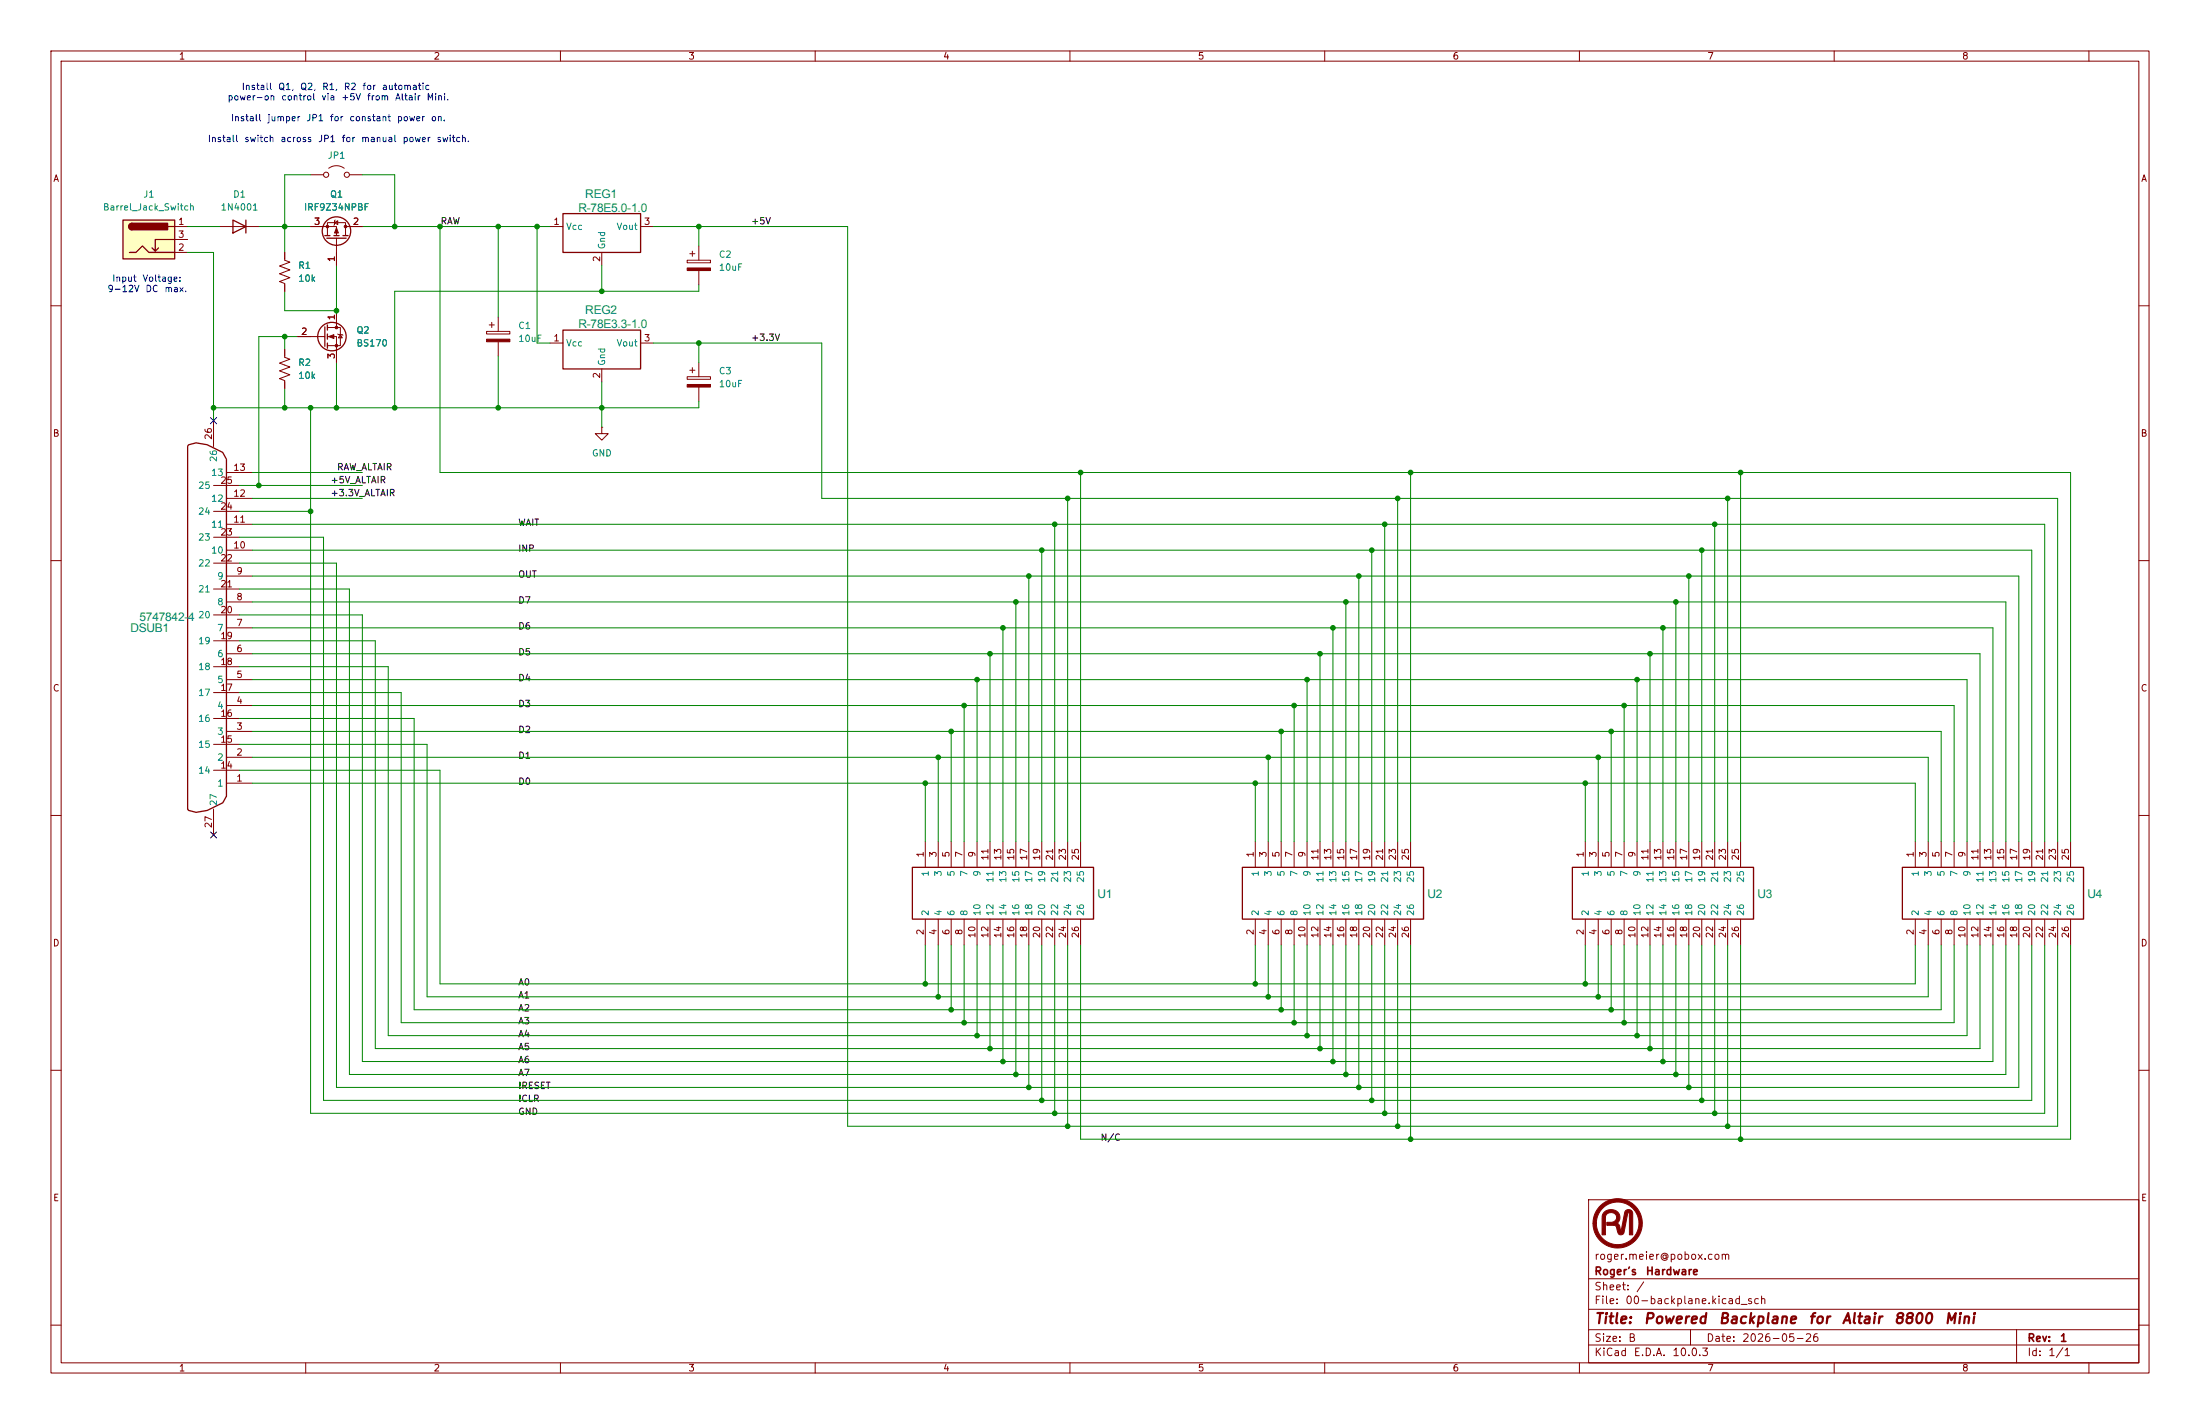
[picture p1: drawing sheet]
<svg xmlns="http://www.w3.org/2000/svg" width="432mm" height="279mm" viewBox="0 0 432 279" stroke-linecap="round" stroke-linejoin="round" font-family="sans-serif">
<g fill="none" stroke="#840000" stroke-width=".2">
<path d="M10 10h411.8v259.4h-411.8zM12 12h407.8v255.4h-407.8zM60 10v2M110 10v2M160 10v2M210 10v2M260 10v2M310 10v2M360 10v2M410 10v2M61 34.3h2.5M64.5 33l.2-.1a2.54 2.54 0 0 1 2.9 .1"/>
<path d="M68.6 34.3h2.5M43.2 44.5h7.6M55.9 49.5v1.6l1 .3-2 .8 2 .8-2 .7 2 .8-2 .7 1 .4v1.6M61 44.5h5v1.7M64.3 46.2v-2.5h3.5v2.5M65.7 43.7l.6-.4v.8zM65.8 43.2l-.3 1M66 46.7v5.4M67.8 44.5h3.3M107.9 44.5h2.6M118.1 49.5v2.6M125.7 44.5h2.6"/>
<path d="M134.9 51.1h4.5v.5h-4.5zM135.4 49.8h1M135.9 49.3v1M137.2 48.3v2.8M137.2 53.1v2.8M10 60h2M58.4 66h5.4M64.3 64.3h2.5v3.5h-2.5M64.3 66h1.7v5.1M66 61v3.3M66.3 65.5l1 .3M66.8 65.7l.4 .6h-.8z"/>
<path d="M95.5 65h4.6v.5h-4.6zM96 63.8h1M96.5 63.2v1.1M97.8 62.2v2.8M97.8 67.1v2.8M107.9 67.3h2.6M118.1 72.4v2.5M125.7 67.3h2.6M134.9 73.9h4.5v.5h-4.5zM135.4 72.6h1M135.9 72.1v1.1M137.2 71.1v2.8"/>
<path d="M137.2 75.9v2.8M419.8 60h2M41.9 95.3h5.1M41.9 82.6v5M44.4 97.8h5.1M44.4 92.7h5.1M118.1 83.8v1.3h1.3l-1.3 1.3-1.3-1.3h1.3M118.1 83.8h.1M10 110h2M41.9 115.6h5.1M41.9 110.5h5.1M41.9 105.4h5.1"/>
<path d="M41.9 100.3h5.1M44.4 118.1h5.1M44.4 113h5.1M44.4 108h5.1M44.4 102.9h5.1M419.8 110h2M41.9 135.9h5.1M41.9 130.8h5.1M41.9 125.7h5.1M41.9 120.7h5.1M44.4 138.4h5.1M44.4 133.4h5.1"/>
<path d="M44.4 128.3h5.1M44.4 123.2h5.1M10 160h2M41.9 151.1h5.1M41.9 146.1h5.1M41.9 141h5.1M41.9 158.8v5M44.4 153.7h5.1M44.4 148.6h5.1M44.4 143.5h5.1M419.8 160h2M181.6 165.1v5.1"/>
<path d="M184.1 165.1v5.1M186.7 165.1v5.1M189.2 165.1v5.1M191.8 165.1v5.1M194.3 165.1v5.1M196.8 165.1v5.1M199.4 165.1v5.1M201.9 165.1v5.1M204.5 165.1v5.1M207 165.1v5.1M209.5 165.1v5.1M212.1 165.1v5.1"/>
<path d="M246.4 165.1v5.1M248.9 165.1v5.1M251.5 165.1v5.1M254 165.1v5.1M256.5 165.1v5.1M259.1 165.1v5.1M261.6 165.1v5.1M264.2 165.1v5.1M266.7 165.1v5.1M269.2 165.1v5.1M271.8 165.1v5.1M274.3 165.1v5.1"/>
<path d="M276.9 165.1v5.1M311.1 165.1v5.1M313.7 165.1v5.1M316.2 165.1v5.1M318.8 165.1v5.1M321.3 165.1v5.1M323.8 165.1v5.1M326.4 165.1v5.1M328.9 165.1v5.1M331.5 165.1v5.1M334 165.1v5.1M336.5 165.1v5.1"/>
<path d="M339.1 165.1v5.1M341.6 165.1v5.1M375.9 165.1v5.1M378.5 165.1v5.1M381 165.1v5.1M383.5 165.1v5.1M386.1 165.1v5.1M388.6 165.1v5.1M391.2 165.1v5.1M393.7 165.1v5.1M396.2 165.1v5.1M398.8 165.1v5.1"/>
<path d="M401.3 165.1v5.1M403.9 165.1v5.1M406.4 165.1v5.1M181.6 180.3v5.1M184.1 180.3v5.1M186.7 180.3v5.1M189.2 180.3v5.1M191.8 180.3v5.1M194.3 180.3v5.1M196.8 180.3v5.1M199.4 180.3v5.1M201.9 180.3v5.1"/>
<path d="M204.5 180.3v5.1M207 180.3v5.1M209.5 180.3v5.1M212.1 180.3v5.1M246.4 180.3v5.1M248.9 180.3v5.1M251.5 180.3v5.1M254 180.3v5.1M256.5 180.3v5.1M259.1 180.3v5.1M261.6 180.3v5.1M264.2 180.3v5.1"/>
<path d="M266.7 180.3v5.1M269.2 180.3v5.1M271.8 180.3v5.1M274.3 180.3v5.1M276.9 180.3v5.1M311.1 180.3v5.1M313.7 180.3v5.1M316.2 180.3v5.1M318.8 180.3v5.1M321.3 180.3v5.1M323.8 180.3v5.1M326.4 180.3v5.1"/>
<path d="M328.9 180.3v5.1M331.5 180.3v5.1M334 180.3v5.1M336.5 180.3v5.1M339.1 180.3v5.1M341.6 180.3v5.1M375.9 180.3v5.1M378.5 180.3v5.1M381 180.3v5.1M383.5 180.3v5.1M386.1 180.3v5.1M388.6 180.3v5.1"/>
<path d="M391.2 180.3v5.1M393.7 180.3v5.1M396.2 180.3v5.1M398.8 180.3v5.1M401.3 180.3v5.1M403.9 180.3v5.1M406.4 180.3v5.1M10 210h2M419.8 210h2M311.8 235.4h108v32h-108zM10 260h2M311.8 256.9h108"/>
<path d="M311.8 250.9h108M419.8 260h2M60 267.4v2M110 267.4v2M160 267.4v2M210 267.4v2M260 267.4v2M310 267.4v2M311.8 263.9h108M311.8 260.9h108M331.8 260.9v3M360 267.4v2"/>
<path d="M395.8 260.9v6.5M410 267.4v2"/>
<circle cx="64" cy="34.3" r=".51"/>
<circle cx="68.1" cy="34.3" r=".51"/>
</g>
<g fill="none" stroke="#840000" stroke-width=".25">
<path d="M45.7 43.2l2.6 1.3-2.6 1.2zM48.3 43.2v2.5M63.8 46.2h1M64.1 46.7h3.8M65.5 46.2h1M67.3 46.2h1M110.5 41.9h15.2v7.6h-15.2zM63.8 64.1v3.8M64.3 63.8v1M64.3 65.5v1M64.3 67.3v1M110.5 64.8h15.2v7.6h-15.2z"/>
<path d="M36.8 87.5l.2-.2 1.5-.4 2.2 .4 3 1.5 .7 1.3M36.8 87.6v71.2l.2 .2 1.5 .4 2.2-.4 3-1.5 .7-1.3v-66M179.1 170.2h35.5v10.1h-35.5zM243.8 170.2h35.6v10.1h-35.6zM308.6 170.2h35.6v10.1h-35.6zM373.4 170.2h35.5v10.1h-35.5z"/>
<circle cx="66" cy="45.3" r="2.79"/>
<circle cx="65.2" cy="66" r="2.79"/>
</g>
<g fill="#840000" stroke="#840000" stroke-width=".2">
<path d="M64.5 66l1-.3v.7z"/>
<path d="M314.9 237.8a1.77 1.77 0 0 1 1.9-.4 1.77 1.77 0 0 1 1.1 1.6l-.1 .6-.4 .4 .5 .5 .2 1.2 .8-3.7a.81 .81 0 0 1 .7-.7 .81 .81 0 0 1 .9 .6v4.4h-.7v-4.2l-.2-.2-.1 .3-.8 3.7-.3 .3-.5 .1a2.58 2.58 0 0 1-.7-1.7l-.3-.2h-1.5v-.6h1a.98 .98 0 0 0 .8-1.3 .98 .98 0 0 0-1.4-.5 1.42 1.42 0 0 0-.7 1.7v2.6h-.7l.1-3.6z"/>
<path d="M314.1 236.6a4.8 4.8 0 0 1 7.6 1 4.8 4.8 0 0 1-2.9 7.1 4.8 4.8 0 0 1-6.1-4.7h.6a4.2 4.2 0 0 0 6.3 3.6 4.2 4.2 0 0 0 .1-7.2 4.2 4.2 0 0 0-6.4 3.4v.2h-.6a4.8 4.8 0 0 1 1.4-3.4z"/>
<path d="M134.9 52.6h4.5v.5h-4.5z"/>
<path d="M134.9 75.4h4.5v.5h-4.5z"/>
<path d="M66 44.7l.4 1h-.7z"/>
<path d="M95.5 66.5h4.6v.6h-4.6z"/>
<circle cx="66" cy="64.3" r=".25"/>
<circle cx="66" cy="67.8" r=".25"/>
<circle cx="67.8" cy="44.4" r=".25"/>
<circle cx="64.3" cy="44.4" r=".25"/>
</g>
<path d="M24.1 43.2h10.2v7.6h-10.2z" fill="#ffffc2"/>
<path d="M24.1 43.2h10.2v7.6h-10.2zM25.4 49.5h1.3l1.2-1.2 1.3 1.2h5.1M25.9 43.8a.64 .64 0 0 0-.6 .7 .64 .64 0 0 0 .6 .6M31.1 48.6l-.6 .7M33 44.5h1.3M34.3 47h-3.8v2.3l-.7-.7" fill="none" stroke="#840000" stroke-width=".25"/>
<g fill="#840000" stroke="#840000" stroke-width=".25">
<path d="M25.5 44l.4-.2v1.3a.63 .63 0 0 1-.6-.4 .63 .63 0 0 1 .2-.7z"/>
<path d="M25.9 43.8h7v1.3h-7z"/>
</g>
<path d="M34.3 44.5h2.5M34.3 49.5h2.5M34.3 47h2.5M55.9 49.5v1.3M55.9 55.9v1.3M61 44.5h2.5M66 49.5v2.6M68.6 44.5h2.5M55.9 68.6v1.5l1 .4-2 .7 2 .8-2 .8 2 .7-2 .8 1 .4v1.5M58.4 66h2.6M66 61v2.5M66 68.6v2.5" fill="none" stroke="#840000" stroke-width=".2"/>
<g fill="none" stroke="#008400" stroke-width=".2">
<path d="M61 34.3h-5.1v15.2M71.1 34.3h6.4v10.2M36.8 44.5h6.4M36.8 49.5h5.1v33.1M50.8 44.5h10.2M66 52.1v8.9h-10.1v-3.8M71.1 44.5h36.8M86.4 44.5v48.2h320v72.4M97.8 44.5v17.7M105.4 44.5v22.8h2.5M118.1 52.1v5.1M128.3 44.5h38.1v176.5h237.5v-35.6"/>
<path d="M137.2 44.5v3.8M137.2 55.9v1.3h-59.7v22.8M55.9 66v2.6M55.9 76.2v3.8M58.4 66h-7.6v29.3M66 71.1v8.9M97.8 69.9v10.1M118.1 74.9v8.9M128.3 67.3h33v30.5h242.6v67.3M137.2 78.7v1.3h-95.3M137.2 67.3v3.8M47 95.3h24.1"/>
<path d="M49.5 92.7h21.6M49.5 97.8h21.6M61 80v138.4h340.3v-33M209.5 97.8v67.3M212.1 92.7v72.4M274.3 97.8v67.3M276.9 92.7v72.4M339.1 97.8v67.3M341.6 92.7v72.4M47 105.4h16.5v110.5h335.3v-30.5M47 115.6h21.6v95.2h325.1v-25.4M47 100.3h14"/>
<path d="M47 110.5h19v102.9h330.2v-28M49.5 102.9h351.8v62.2M49.5 113h346.7v52.1M49.5 108h349.3v57.1M49.5 118.1h344.2v47M199.4 118.1v47M201.9 113v52.1M204.5 108v57.1M207 102.9v62.2M264.2 118.1v47M266.7 113v52.1M269.2 108v57.1"/>
<path d="M271.8 102.9v62.2M328.9 118.1v47M331.5 113v52.1M334 108v57.1M336.5 102.9v62.2M47 130.8h29.2v72.4h309.9v-17.8M47 120.7h24.1v87.6h320.1v-22.9M47 125.7h26.7v80h314.9v-20.3M47 135.9h31.7v64.8h304.8v-15.3M49.5 128.3h339.1v36.8M49.5 123.2h341.7v41.9M49.5 133.4h336.6v31.7"/>
<path d="M49.5 138.4h334v26.7M189.2 138.4v26.7M191.8 133.4v31.7M194.3 128.3v36.8M196.8 123.2v41.9M254 138.4v26.7M256.5 133.4v31.7M259.1 128.3v36.8M261.6 123.2v41.9M318.8 138.4v26.7M321.3 133.4v31.7M323.8 128.3v36.8"/>
<path d="M326.4 123.2v41.9M47 141h34.3v57.1h299.7v-12.7M47 146.1h36.8v49.5h294.7v-10.2M47 151.1h39.4v41.9h289.5v-7.6M49.5 153.7h326.4v11.4M49.5 148.6h329v16.5M49.5 143.5h331.5v21.6M181.6 153.7v11.4M184.1 148.6v16.5M186.7 143.5v21.6M246.4 153.7v11.4M248.9 148.6v16.5"/>
<path d="M251.5 143.5v21.6M311.1 153.7v11.4M313.7 148.6v16.5M316.2 143.5v21.6M181.6 185.4v7.6M184.1 185.4v10.2M186.7 185.4v12.7M189.2 185.4v15.3M191.8 185.4v17.8M194.3 185.4v20.3M196.8 185.4v22.9M199.4 185.4v25.4"/>
<path d="M201.9 185.4v28M204.5 185.4v30.5M207 185.4v33M209.5 185.4v35.6M212.1 185.4v38.1h194.3v-38.1M246.4 185.4v7.6M248.9 185.4v10.2M251.5 185.4v12.7M254 185.4v15.3M256.5 185.4v17.8M259.1 185.4v20.3M261.6 185.4v22.9"/>
<path d="M264.2 185.4v25.4M266.7 185.4v28M269.2 185.4v30.5M271.8 185.4v33M274.3 185.4v35.6M276.9 185.4v38.1M311.1 185.4v7.6M313.7 185.4v10.2M316.2 185.4v12.7M318.8 185.4v15.3M321.3 185.4v17.8M323.8 185.4v20.3"/>
<path d="M326.4 185.4v22.9M328.9 185.4v25.4M331.5 185.4v28M334 185.4v30.5M336.5 185.4v33M339.1 185.4v35.6M341.6 185.4v38.1"/>
</g>
<path d="M41.3 81.9l1.2 1.3M42.5 81.9l-1.2 1.3M41.3 163.2l1.2 1.2M42.5 163.2l-1.2 1.2" fill="none" stroke="#000084" stroke-width=".2"/>
<g fill="#008400" stroke="#008400" stroke-width=".2">
<circle cx="77.5" cy="80" r=".46"/>
<circle cx="66" cy="80" r=".46"/>
<circle cx="118.1" cy="80" r=".46"/>
<circle cx="97.8" cy="80" r=".46"/>
<circle cx="97.8" cy="44.5" r=".46"/>
<circle cx="105.4" cy="44.5" r=".46"/>
<circle cx="86.4" cy="44.5" r=".46"/>
<circle cx="77.5" cy="44.5" r=".46"/>
<circle cx="191.8" cy="203.2" r=".46"/>
<circle cx="199.4" cy="210.8" r=".46"/>
<circle cx="196.8" cy="208.3" r=".46"/>
<circle cx="194.3" cy="205.7" r=".46"/>
<circle cx="189.2" cy="200.7" r=".46"/>
<circle cx="201.9" cy="213.4" r=".46"/>
<circle cx="204.5" cy="215.9" r=".46"/>
<circle cx="209.5" cy="221" r=".46"/>
<circle cx="207" cy="218.4" r=".46"/>
<circle cx="199.4" cy="118.1" r=".46"/>
<circle cx="201.9" cy="113" r=".46"/>
<circle cx="204.5" cy="108" r=".46"/>
<circle cx="194.3" cy="128.3" r=".46"/>
<circle cx="196.8" cy="123.2" r=".46"/>
<circle cx="212.1" cy="92.7" r=".46"/>
<circle cx="207" cy="102.9" r=".46"/>
<circle cx="209.5" cy="97.8" r=".46"/>
<circle cx="181.6" cy="153.7" r=".46"/>
<circle cx="184.1" cy="148.6" r=".46"/>
<circle cx="61" cy="100.3" r=".46"/>
<circle cx="55.9" cy="80" r=".46"/>
<circle cx="41.9" cy="80" r=".46"/>
<circle cx="55.9" cy="66" r=".46"/>
<circle cx="55.9" cy="44.5" r=".46"/>
<circle cx="66" cy="61" r=".46"/>
<circle cx="184.1" cy="195.6" r=".46"/>
<circle cx="186.7" cy="198.1" r=".46"/>
<circle cx="181.6" cy="193" r=".46"/>
<circle cx="189.2" cy="138.4" r=".46"/>
<circle cx="191.8" cy="133.4" r=".46"/>
<circle cx="186.7" cy="143.5" r=".46"/>
<circle cx="118.1" cy="57.2" r=".46"/>
<circle cx="137.2" cy="44.5" r=".46"/>
<circle cx="50.8" cy="95.3" r=".46"/>
<circle cx="61" cy="80" r=".46"/>
<circle cx="137.2" cy="67.3" r=".46"/>
<circle cx="331.5" cy="213.4" r=".46"/>
<circle cx="336.5" cy="218.4" r=".46"/>
<circle cx="339.1" cy="221" r=".46"/>
<circle cx="341.6" cy="223.5" r=".46"/>
<circle cx="334" cy="215.9" r=".46"/>
<circle cx="311.1" cy="193" r=".46"/>
<circle cx="313.7" cy="195.6" r=".46"/>
<circle cx="274.3" cy="221" r=".46"/>
<circle cx="276.9" cy="223.5" r=".46"/>
<circle cx="276.9" cy="92.7" r=".46"/>
<circle cx="274.3" cy="97.8" r=".46"/>
<circle cx="328.9" cy="118.1" r=".46"/>
<circle cx="334" cy="108" r=".46"/>
<circle cx="326.4" cy="123.2" r=".46"/>
<circle cx="331.5" cy="113" r=".46"/>
<circle cx="264.2" cy="118.1" r=".46"/>
<circle cx="261.6" cy="123.2" r=".46"/>
<circle cx="259.1" cy="128.3" r=".46"/>
<circle cx="254" cy="138.4" r=".46"/>
<circle cx="256.5" cy="133.4" r=".46"/>
<circle cx="269.2" cy="108" r=".46"/>
<circle cx="271.8" cy="102.9" r=".46"/>
<circle cx="266.7" cy="113" r=".46"/>
<circle cx="316.2" cy="143.5" r=".46"/>
<circle cx="318.8" cy="138.4" r=".46"/>
<circle cx="323.8" cy="128.3" r=".46"/>
<circle cx="313.7" cy="148.6" r=".46"/>
<circle cx="321.3" cy="133.4" r=".46"/>
<circle cx="336.5" cy="102.9" r=".46"/>
<circle cx="339.1" cy="97.8" r=".46"/>
<circle cx="341.6" cy="92.7" r=".46"/>
<circle cx="251.5" cy="198.1" r=".46"/>
<circle cx="259.1" cy="205.7" r=".46"/>
<circle cx="248.9" cy="195.6" r=".46"/>
<circle cx="254" cy="200.7" r=".46"/>
<circle cx="256.5" cy="203.2" r=".46"/>
<circle cx="266.7" cy="213.4" r=".46"/>
<circle cx="264.2" cy="210.8" r=".46"/>
<circle cx="261.6" cy="208.3" r=".46"/>
<circle cx="311.1" cy="153.7" r=".46"/>
<circle cx="246.4" cy="193" r=".46"/>
<circle cx="246.4" cy="153.7" r=".46"/>
<circle cx="318.8" cy="200.7" r=".46"/>
<circle cx="321.3" cy="203.2" r=".46"/>
<circle cx="328.9" cy="210.8" r=".46"/>
<circle cx="326.4" cy="208.3" r=".46"/>
<circle cx="323.8" cy="205.7" r=".46"/>
<circle cx="316.2" cy="198.1" r=".46"/>
<circle cx="248.9" cy="148.6" r=".46"/>
<circle cx="251.5" cy="143.5" r=".46"/>
<circle cx="269.2" cy="215.9" r=".46"/>
<circle cx="271.8" cy="218.4" r=".46"/>
</g>
<g font-size="2.4" fill="#008484">
<text x="113.5" y="41.5">R-78E5.0-1.0</text>
<text x="114.9" y="38.8">REG1</text>
<text x="113.5" y="64.4">R-78E3.3-1.0</text>
<text x="114.9" y="61.7">REG2</text>
<text x="25.6" y="124.1">DSUB1</text>
<text x="27.4" y="121.9">5747842-4</text>
<text x="215.4" y="176.2">U1</text>
<text x="280.2" y="176.2">U2</text>
<text x="344.9" y="176.2">U3</text>
<text x="409.7" y="176.2">U4</text>
</g>
<g font-size="2" fill="#840000">
<text x="312.8" y="260.2">Title:</text>
<text x="322.5" y="260.2">Powered</text>
<text x="337.2" y="260.2">Backplane</text>
<text x="354.8" y="260.2">for</text>
<text x="361.3" y="260.2">Altair</text>
<text x="371.6" y="260.2">8800</text>
<text x="381.5" y="260.2">Mini</text>
</g>
<g font-size="1.5" fill="#840000">
<text x="312.8" y="250.5">Roger's</text>
<text x="312.8" y="247.5">roger.meier@pobox.com</text>
<text x="322.9" y="250.5">Hardware</text>
<text x="312.8" y="256.2">File:</text>
<text x="312.8" y="253.5">Sheet:</text>
<text x="318.9" y="256.2">00-backplane.kicad_sch</text>
<text x="321" y="253.5">/</text>
<text x="312.8" y="263.6">Size:</text>
<text x="319.5" y="263.6">B</text>
<text x="334.8" y="263.6">Date:</text>
<text x="341.8" y="263.6">2026-05-26</text>
<text x="397.8" y="263.6">Rev:</text>
<text x="404.2" y="263.6">1</text>
<text x="312.8" y="266.4">KiCad</text>
<text x="320.5" y="266.4">E.D.A.</text>
<text x="328.1" y="266.4">10.0.3</text>
<text x="397.8" y="266.4">Id:</text>
<text x="401.9" y="266.4">1/1</text>
</g>
<g font-size="1.3" fill="#840000">
<text x="35" y="12">1</text>
<text x="85" y="12">2</text>
<text x="135" y="12">3</text>
<text x="185" y="12">4</text>
<text x="235" y="12">5</text>
<text x="285" y="12">6</text>
<text x="335" y="12">7</text>
<text x="385" y="12">8</text>
<text x="10.3" y="36">A</text>
<text x="420.1" y="36">A</text>
<text x="34.9" y="44.4">1</text>
<text x="34.9" y="47">3</text>
<text x="61.5" y="44.4">3</text>
<text x="69.1" y="44.4">2</text>
<text x="108.5" y="44.4">1</text>
<text x="126.3" y="44.4">3</text>
<text x="34.9" y="49.5">2</text>
<text x="66" y="51.5" transform="rotate(-90 66 51.5)">1</text>
<text x="118.1" y="51.5" transform="rotate(-90 118.1 51.5)">2</text>
<text x="66" y="62.9" transform="rotate(-90 66 62.9)">1</text>
<text x="59" y="66">2</text>
<text x="66" y="70.6" transform="rotate(-90 66 70.6)">3</text>
<text x="108.5" y="67.3">1</text>
<text x="126.3" y="67.3">3</text>
<text x="118.1" y="74.4" transform="rotate(-90 118.1 74.4)">2</text>
<text x="10.3" y="86">B</text>
<text x="41.9" y="86.4" transform="rotate(-90 41.9 86.4)">26</text>
<text x="420.1" y="86">B</text>
<text x="43.1" y="95.2">25</text>
<text x="45.7" y="92.7">13</text>
<text x="43.1" y="100.3">24</text>
<text x="45.7" y="97.8">12</text>
<text x="43.1" y="105.4">23</text>
<text x="45.7" y="107.9">10</text>
<text x="45.7" y="102.8">11</text>
<text x="43.1" y="110.5">22</text>
<text x="46.3" y="113">9</text>
<text x="43.1" y="115.5">21</text>
<text x="46.3" y="118.1">8</text>
<text x="43.1" y="125.7">19</text>
<text x="43.1" y="120.6">20</text>
<text x="46.3" y="123.2">7</text>
<text x="43.1" y="130.8">18</text>
<text x="46.3" y="128.2">6</text>
<text x="10.3" y="136">C</text>
<text x="43.1" y="135.9">17</text>
<text x="46.3" y="133.3">5</text>
<text x="420.1" y="136">C</text>
<text x="43.1" y="140.9">16</text>
<text x="46.3" y="143.5">3</text>
<text x="46.3" y="138.4">4</text>
<text x="43.1" y="146">15</text>
<text x="46.3" y="148.6">2</text>
<text x="43.1" y="151.1">14</text>
<text x="46.3" y="153.6">1</text>
<text x="41.9" y="162.6" transform="rotate(-90 41.9 162.6)">27</text>
<text x="181.6" y="168.3" transform="rotate(-90 181.6 168.3)">1</text>
<text x="184.1" y="168.3" transform="rotate(-90 184.1 168.3)">3</text>
<text x="186.7" y="168.3" transform="rotate(-90 186.7 168.3)">5</text>
<text x="189.2" y="168.3" transform="rotate(-90 189.2 168.3)">7</text>
<text x="191.7" y="168.3" transform="rotate(-90 191.7 168.3)">9</text>
<text x="194.3" y="169" transform="rotate(-90 194.3 169)">11</text>
<text x="196.8" y="169" transform="rotate(-90 196.8 169)">13</text>
<text x="199.4" y="169" transform="rotate(-90 199.4 169)">15</text>
<text x="201.9" y="169" transform="rotate(-90 201.9 169)">17</text>
<text x="204.4" y="169" transform="rotate(-90 204.4 169)">19</text>
<text x="207" y="169" transform="rotate(-90 207 169)">21</text>
<text x="209.5" y="169" transform="rotate(-90 209.5 169)">23</text>
<text x="212.1" y="169" transform="rotate(-90 212.1 169)">25</text>
<text x="246.4" y="168.3" transform="rotate(-90 246.4 168.3)">1</text>
<text x="248.9" y="168.3" transform="rotate(-90 248.9 168.3)">3</text>
<text x="251.4" y="168.3" transform="rotate(-90 251.4 168.3)">5</text>
<text x="254" y="168.3" transform="rotate(-90 254 168.3)">7</text>
<text x="256.5" y="168.3" transform="rotate(-90 256.5 168.3)">9</text>
<text x="259.1" y="169" transform="rotate(-90 259.1 169)">11</text>
<text x="261.6" y="169" transform="rotate(-90 261.6 169)">13</text>
<text x="264.1" y="169" transform="rotate(-90 264.1 169)">15</text>
<text x="266.7" y="169" transform="rotate(-90 266.7 169)">17</text>
<text x="269.2" y="169" transform="rotate(-90 269.2 169)">19</text>
<text x="271.8" y="169" transform="rotate(-90 271.8 169)">21</text>
<text x="274.3" y="169" transform="rotate(-90 274.3 169)">23</text>
<text x="276.8" y="169" transform="rotate(-90 276.8 169)">25</text>
<text x="311.1" y="168.3" transform="rotate(-90 311.1 168.3)">1</text>
<text x="313.7" y="168.3" transform="rotate(-90 313.7 168.3)">3</text>
<text x="316.2" y="168.3" transform="rotate(-90 316.2 168.3)">5</text>
<text x="318.7" y="168.3" transform="rotate(-90 318.7 168.3)">7</text>
<text x="321.3" y="168.3" transform="rotate(-90 321.3 168.3)">9</text>
<text x="323.8" y="169" transform="rotate(-90 323.8 169)">11</text>
<text x="326.4" y="169" transform="rotate(-90 326.4 169)">13</text>
<text x="328.9" y="169" transform="rotate(-90 328.9 169)">15</text>
<text x="331.4" y="169" transform="rotate(-90 331.4 169)">17</text>
<text x="334" y="169" transform="rotate(-90 334 169)">19</text>
<text x="336.5" y="169" transform="rotate(-90 336.5 169)">21</text>
<text x="339.1" y="169" transform="rotate(-90 339.1 169)">23</text>
<text x="341.6" y="169" transform="rotate(-90 341.6 169)">25</text>
<text x="375.9" y="168.3" transform="rotate(-90 375.9 168.3)">1</text>
<text x="378.4" y="168.3" transform="rotate(-90 378.4 168.3)">3</text>
<text x="381" y="168.3" transform="rotate(-90 381 168.3)">5</text>
<text x="383.5" y="168.3" transform="rotate(-90 383.5 168.3)">7</text>
<text x="386.1" y="168.3" transform="rotate(-90 386.1 168.3)">9</text>
<text x="388.6" y="169" transform="rotate(-90 388.6 169)">11</text>
<text x="391.1" y="169" transform="rotate(-90 391.1 169)">13</text>
<text x="393.7" y="169" transform="rotate(-90 393.7 169)">15</text>
<text x="396.2" y="169" transform="rotate(-90 396.2 169)">17</text>
<text x="398.8" y="169" transform="rotate(-90 398.8 169)">19</text>
<text x="401.3" y="169" transform="rotate(-90 401.3 169)">21</text>
<text x="403.8" y="169" transform="rotate(-90 403.8 169)">23</text>
<text x="406.4" y="169" transform="rotate(-90 406.4 169)">25</text>
<text x="10.3" y="186">D</text>
<text x="181.6" y="183.6" transform="rotate(-90 181.6 183.6)">2</text>
<text x="184.1" y="183.6" transform="rotate(-90 184.1 183.6)">4</text>
<text x="186.7" y="183.6" transform="rotate(-90 186.7 183.6)">6</text>
<text x="189.2" y="183.6" transform="rotate(-90 189.2 183.6)">8</text>
<text x="191.7" y="184.2" transform="rotate(-90 191.7 184.2)">10</text>
<text x="194.3" y="184.2" transform="rotate(-90 194.3 184.2)">12</text>
<text x="196.8" y="184.2" transform="rotate(-90 196.8 184.2)">14</text>
<text x="199.4" y="184.2" transform="rotate(-90 199.4 184.2)">16</text>
<text x="201.9" y="184.2" transform="rotate(-90 201.9 184.2)">18</text>
<text x="204.4" y="184.2" transform="rotate(-90 204.4 184.2)">20</text>
<text x="207" y="184.2" transform="rotate(-90 207 184.2)">22</text>
<text x="209.5" y="184.2" transform="rotate(-90 209.5 184.2)">24</text>
<text x="212.1" y="184.2" transform="rotate(-90 212.1 184.2)">26</text>
<text x="246.4" y="183.6" transform="rotate(-90 246.4 183.6)">2</text>
<text x="248.9" y="183.6" transform="rotate(-90 248.9 183.6)">4</text>
<text x="251.4" y="183.6" transform="rotate(-90 251.4 183.6)">6</text>
<text x="254" y="183.6" transform="rotate(-90 254 183.6)">8</text>
<text x="256.5" y="184.2" transform="rotate(-90 256.5 184.2)">10</text>
<text x="259.1" y="184.2" transform="rotate(-90 259.1 184.2)">12</text>
<text x="261.6" y="184.2" transform="rotate(-90 261.6 184.2)">14</text>
<text x="264.1" y="184.2" transform="rotate(-90 264.1 184.2)">16</text>
<text x="266.7" y="184.2" transform="rotate(-90 266.7 184.2)">18</text>
<text x="269.2" y="184.2" transform="rotate(-90 269.2 184.2)">20</text>
<text x="271.8" y="184.2" transform="rotate(-90 271.8 184.2)">22</text>
<text x="274.3" y="184.2" transform="rotate(-90 274.3 184.2)">24</text>
<text x="276.8" y="184.2" transform="rotate(-90 276.8 184.2)">26</text>
<text x="311.1" y="183.6" transform="rotate(-90 311.1 183.6)">2</text>
<text x="313.7" y="183.6" transform="rotate(-90 313.7 183.6)">4</text>
<text x="316.2" y="183.6" transform="rotate(-90 316.2 183.6)">6</text>
<text x="318.7" y="183.6" transform="rotate(-90 318.7 183.6)">8</text>
<text x="321.3" y="184.2" transform="rotate(-90 321.3 184.2)">10</text>
<text x="323.8" y="184.2" transform="rotate(-90 323.8 184.2)">12</text>
<text x="326.4" y="184.2" transform="rotate(-90 326.4 184.2)">14</text>
<text x="328.9" y="184.2" transform="rotate(-90 328.9 184.2)">16</text>
<text x="331.4" y="184.2" transform="rotate(-90 331.4 184.2)">18</text>
<text x="334" y="184.2" transform="rotate(-90 334 184.2)">20</text>
<text x="336.5" y="184.2" transform="rotate(-90 336.5 184.2)">22</text>
<text x="339.1" y="184.2" transform="rotate(-90 339.1 184.2)">24</text>
<text x="341.6" y="184.2" transform="rotate(-90 341.6 184.2)">26</text>
<text x="375.9" y="183.6" transform="rotate(-90 375.9 183.6)">2</text>
<text x="378.4" y="183.6" transform="rotate(-90 378.4 183.6)">4</text>
<text x="381" y="183.6" transform="rotate(-90 381 183.6)">6</text>
<text x="383.5" y="183.6" transform="rotate(-90 383.5 183.6)">8</text>
<text x="386.1" y="184.2" transform="rotate(-90 386.1 184.2)">10</text>
<text x="388.6" y="184.2" transform="rotate(-90 388.6 184.2)">12</text>
<text x="391.1" y="184.2" transform="rotate(-90 391.1 184.2)">14</text>
<text x="393.7" y="184.2" transform="rotate(-90 393.7 184.2)">16</text>
<text x="396.2" y="184.2" transform="rotate(-90 396.2 184.2)">18</text>
<text x="398.8" y="184.2" transform="rotate(-90 398.8 184.2)">20</text>
<text x="401.3" y="184.2" transform="rotate(-90 401.3 184.2)">22</text>
<text x="403.8" y="184.2" transform="rotate(-90 403.8 184.2)">24</text>
<text x="406.4" y="184.2" transform="rotate(-90 406.4 184.2)">26</text>
<text x="420.1" y="186">D</text>
<text x="10.3" y="236">E</text>
<text x="420.1" y="236">E</text>
<text x="35" y="269.4">1</text>
<text x="85" y="269.4">2</text>
<text x="135" y="269.4">3</text>
<text x="185" y="269.4">4</text>
<text x="235" y="269.4">5</text>
<text x="285" y="269.4">6</text>
<text x="335" y="269.4">7</text>
<text x="385" y="269.4">8</text>
</g>
<g font-size="1.3" fill="#0000c2">
<text x="47.3" y="18">Install</text>
<text x="54.5" y="18">Q1,</text>
<text x="58.8" y="18">Q2,</text>
<text x="63.1" y="18">R1,</text>
<text x="67.4" y="18">R2</text>
<text x="71" y="18">for</text>
<text x="74.9" y="18">automatic</text>
<text x="44.5" y="20">power-on</text>
<text x="55.1" y="20">control</text>
<text x="63" y="20">via</text>
<text x="66.9" y="20">+5V</text>
<text x="71.9" y="20">from</text>
<text x="77.4" y="20">Altair</text>
<text x="83.6" y="20">Mini.</text>
<text x="40.7" y="28.2">Install</text>
<text x="45.2" y="24.1">Install</text>
<text x="47.8" y="28.2">switch</text>
<text x="52.4" y="24.1">jumper</text>
<text x="54.9" y="28.2">across</text>
<text x="60" y="24.1">JP1</text>
<text x="62.3" y="28.2">JP1</text>
<text x="64.6" y="24.1">for</text>
<text x="67" y="28.2">for</text>
<text x="68.5" y="24.1">constant</text>
<text x="70.8" y="28.2">manual</text>
<text x="77.8" y="24.1">power</text>
<text x="78.9" y="28.2">power</text>
<text x="84.5" y="24.1">on.</text>
<text x="85.6" y="28.2">switch.</text>
<text x="21" y="57.6">9-12V</text>
<text x="21.9" y="55.6">Input</text>
<text x="27.9" y="55.6">Voltage:</text>
<text x="28.4" y="57.6">DC</text>
<text x="32.2" y="57.6">max.</text>
</g>
<g font-size="1.3" fill="#008484">
<text x="64.2" y="31.5">JP1</text>
<text x="20.1" y="41.6">Barrel_Jack_Switch</text>
<text x="28" y="39.1">J1</text>
<text x="43.2" y="41.6">1N4001</text>
<text x="45.6" y="39.1">D1</text>
<text x="59.6" y="41.6">IRF9Z34NPBF</text>
<text x="64.7" y="39.1">Q1</text>
<text x="111" y="45.4">Vcc</text>
<text x="120.9" y="45.4">Vout</text>
<text x="58.4" y="53">R1</text>
<text x="119.1" y="49" transform="rotate(-90 119.1 49)">Gnd</text>
<text x="141" y="50.9">C2</text>
<text x="141" y="53.4">10uF</text>
<text x="58.4" y="55.6">10k</text>
<text x="69.9" y="65.7">Q2</text>
<text x="101.6" y="64.9">C1</text>
<text x="69.9" y="68.3">BS170</text>
<text x="101.6" y="67.4">10uF</text>
<text x="111" y="68.3">Vcc</text>
<text x="119.1" y="71.9" transform="rotate(-90 119.1 71.9)">Gnd</text>
<text x="120.9" y="68.3">Vout</text>
<text x="58.4" y="72.1">R2</text>
<text x="58.4" y="74.6">10k</text>
<text x="141" y="73.7">C3</text>
<text x="141" y="76.3">10uF</text>
<text x="116.1" y="89.9">GND</text>
<text x="41.3" y="93.7">13</text>
<text x="42.9" y="90.8" transform="rotate(-90 42.9 90.8)">26</text>
<text x="38.8" y="101.3">24</text>
<text x="38.8" y="96.2">25</text>
<text x="41.3" y="98.8">12</text>
<text x="38.8" y="106.4">23</text>
<text x="41.3" y="103.8">11</text>
<text x="38.8" y="111.5">22</text>
<text x="41.3" y="108.9">10</text>
<text x="38.8" y="116.5">21</text>
<text x="42.5" y="119.1">8</text>
<text x="42.5" y="114">9</text>
<text x="38.8" y="121.6">20</text>
<text x="42.5" y="124.2">7</text>
<text x="38.8" y="131.8">18</text>
<text x="38.8" y="126.7">19</text>
<text x="42.5" y="129.2">6</text>
<text x="38.8" y="136.9">17</text>
<text x="42.5" y="134.3">5</text>
<text x="38.8" y="141.9">16</text>
<text x="42.5" y="139.4">4</text>
<text x="38.8" y="147">15</text>
<text x="42.5" y="149.6">2</text>
<text x="42.5" y="144.5">3</text>
<text x="38.8" y="152.1">14</text>
<text x="42.5" y="154.6">1</text>
<text x="42.9" y="158.2" transform="rotate(-90 42.9 158.2)">27</text>
<text x="182.6" y="172.1" transform="rotate(-90 182.6 172.1)">1</text>
<text x="185.1" y="172.1" transform="rotate(-90 185.1 172.1)">3</text>
<text x="187.7" y="172.1" transform="rotate(-90 187.7 172.1)">5</text>
<text x="190.2" y="172.1" transform="rotate(-90 190.2 172.1)">7</text>
<text x="192.7" y="172.1" transform="rotate(-90 192.7 172.1)">9</text>
<text x="195.3" y="173.3" transform="rotate(-90 195.3 173.3)">11</text>
<text x="197.8" y="173.3" transform="rotate(-90 197.8 173.3)">13</text>
<text x="200.4" y="173.3" transform="rotate(-90 200.4 173.3)">15</text>
<text x="202.9" y="173.3" transform="rotate(-90 202.9 173.3)">17</text>
<text x="205.4" y="173.3" transform="rotate(-90 205.4 173.3)">19</text>
<text x="208" y="173.3" transform="rotate(-90 208 173.3)">21</text>
<text x="210.5" y="173.3" transform="rotate(-90 210.5 173.3)">23</text>
<text x="213.1" y="173.3" transform="rotate(-90 213.1 173.3)">25</text>
<text x="247.4" y="172.1" transform="rotate(-90 247.4 172.1)">1</text>
<text x="249.9" y="172.1" transform="rotate(-90 249.9 172.1)">3</text>
<text x="252.4" y="172.1" transform="rotate(-90 252.4 172.1)">5</text>
<text x="255" y="172.1" transform="rotate(-90 255 172.1)">7</text>
<text x="257.5" y="172.1" transform="rotate(-90 257.5 172.1)">9</text>
<text x="260.1" y="173.3" transform="rotate(-90 260.1 173.3)">11</text>
<text x="262.6" y="173.3" transform="rotate(-90 262.6 173.3)">13</text>
<text x="265.1" y="173.3" transform="rotate(-90 265.1 173.3)">15</text>
<text x="267.7" y="173.3" transform="rotate(-90 267.7 173.3)">17</text>
<text x="270.2" y="173.3" transform="rotate(-90 270.2 173.3)">19</text>
<text x="272.8" y="173.3" transform="rotate(-90 272.8 173.3)">21</text>
<text x="275.3" y="173.3" transform="rotate(-90 275.3 173.3)">23</text>
<text x="277.8" y="173.3" transform="rotate(-90 277.8 173.3)">25</text>
<text x="312.1" y="172.1" transform="rotate(-90 312.1 172.1)">1</text>
<text x="314.7" y="172.1" transform="rotate(-90 314.7 172.1)">3</text>
<text x="317.2" y="172.1" transform="rotate(-90 317.2 172.1)">5</text>
<text x="319.7" y="172.1" transform="rotate(-90 319.7 172.1)">7</text>
<text x="322.3" y="172.1" transform="rotate(-90 322.3 172.1)">9</text>
<text x="324.8" y="173.3" transform="rotate(-90 324.8 173.3)">11</text>
<text x="327.4" y="173.3" transform="rotate(-90 327.4 173.3)">13</text>
<text x="329.9" y="173.3" transform="rotate(-90 329.9 173.3)">15</text>
<text x="332.4" y="173.3" transform="rotate(-90 332.4 173.3)">17</text>
<text x="335" y="173.3" transform="rotate(-90 335 173.3)">19</text>
<text x="337.5" y="173.3" transform="rotate(-90 337.5 173.3)">21</text>
<text x="340.1" y="173.3" transform="rotate(-90 340.1 173.3)">23</text>
<text x="342.6" y="173.3" transform="rotate(-90 342.6 173.3)">25</text>
<text x="376.9" y="172.1" transform="rotate(-90 376.9 172.1)">1</text>
<text x="379.4" y="172.1" transform="rotate(-90 379.4 172.1)">3</text>
<text x="382" y="172.1" transform="rotate(-90 382 172.1)">5</text>
<text x="384.5" y="172.1" transform="rotate(-90 384.5 172.1)">7</text>
<text x="387.1" y="172.1" transform="rotate(-90 387.1 172.1)">9</text>
<text x="389.6" y="173.3" transform="rotate(-90 389.6 173.3)">11</text>
<text x="392.1" y="173.3" transform="rotate(-90 392.1 173.3)">13</text>
<text x="394.7" y="173.3" transform="rotate(-90 394.7 173.3)">15</text>
<text x="397.2" y="173.3" transform="rotate(-90 397.2 173.3)">17</text>
<text x="399.8" y="173.3" transform="rotate(-90 399.8 173.3)">19</text>
<text x="402.3" y="173.3" transform="rotate(-90 402.3 173.3)">21</text>
<text x="404.8" y="173.3" transform="rotate(-90 404.8 173.3)">23</text>
<text x="407.4" y="173.3" transform="rotate(-90 407.4 173.3)">25</text>
<text x="182.6" y="179.8" transform="rotate(-90 182.6 179.8)">2</text>
<text x="185.1" y="179.8" transform="rotate(-90 185.1 179.8)">4</text>
<text x="187.7" y="179.8" transform="rotate(-90 187.7 179.8)">6</text>
<text x="190.2" y="179.8" transform="rotate(-90 190.2 179.8)">8</text>
<text x="192.7" y="179.8" transform="rotate(-90 192.7 179.8)">10</text>
<text x="195.3" y="179.8" transform="rotate(-90 195.3 179.8)">12</text>
<text x="197.8" y="179.8" transform="rotate(-90 197.8 179.8)">14</text>
<text x="200.4" y="179.8" transform="rotate(-90 200.4 179.8)">16</text>
<text x="202.9" y="179.8" transform="rotate(-90 202.9 179.8)">18</text>
<text x="205.4" y="179.8" transform="rotate(-90 205.4 179.8)">20</text>
<text x="208" y="179.8" transform="rotate(-90 208 179.8)">22</text>
<text x="210.5" y="179.8" transform="rotate(-90 210.5 179.8)">24</text>
<text x="213.1" y="179.8" transform="rotate(-90 213.1 179.8)">26</text>
<text x="247.4" y="179.8" transform="rotate(-90 247.4 179.8)">2</text>
<text x="249.9" y="179.8" transform="rotate(-90 249.9 179.8)">4</text>
<text x="252.4" y="179.8" transform="rotate(-90 252.4 179.8)">6</text>
<text x="255" y="179.8" transform="rotate(-90 255 179.8)">8</text>
<text x="257.5" y="179.8" transform="rotate(-90 257.5 179.8)">10</text>
<text x="260.1" y="179.8" transform="rotate(-90 260.1 179.8)">12</text>
<text x="262.6" y="179.8" transform="rotate(-90 262.6 179.8)">14</text>
<text x="265.1" y="179.8" transform="rotate(-90 265.1 179.8)">16</text>
<text x="267.7" y="179.8" transform="rotate(-90 267.7 179.8)">18</text>
<text x="270.2" y="179.8" transform="rotate(-90 270.2 179.8)">20</text>
<text x="272.8" y="179.8" transform="rotate(-90 272.8 179.8)">22</text>
<text x="275.3" y="179.8" transform="rotate(-90 275.3 179.8)">24</text>
<text x="277.8" y="179.8" transform="rotate(-90 277.8 179.8)">26</text>
<text x="312.1" y="179.8" transform="rotate(-90 312.1 179.8)">2</text>
<text x="314.7" y="179.8" transform="rotate(-90 314.7 179.8)">4</text>
<text x="317.2" y="179.8" transform="rotate(-90 317.2 179.8)">6</text>
<text x="319.7" y="179.8" transform="rotate(-90 319.7 179.8)">8</text>
<text x="322.3" y="179.8" transform="rotate(-90 322.3 179.8)">10</text>
<text x="324.8" y="179.8" transform="rotate(-90 324.8 179.8)">12</text>
<text x="327.4" y="179.8" transform="rotate(-90 327.4 179.8)">14</text>
<text x="329.9" y="179.8" transform="rotate(-90 329.9 179.8)">16</text>
<text x="332.4" y="179.8" transform="rotate(-90 332.4 179.8)">18</text>
<text x="335" y="179.8" transform="rotate(-90 335 179.8)">20</text>
<text x="337.5" y="179.8" transform="rotate(-90 337.5 179.8)">22</text>
<text x="340.1" y="179.8" transform="rotate(-90 340.1 179.8)">24</text>
<text x="342.6" y="179.8" transform="rotate(-90 342.6 179.8)">26</text>
<text x="376.9" y="179.8" transform="rotate(-90 376.9 179.8)">2</text>
<text x="379.4" y="179.8" transform="rotate(-90 379.4 179.8)">4</text>
<text x="382" y="179.8" transform="rotate(-90 382 179.8)">6</text>
<text x="384.5" y="179.8" transform="rotate(-90 384.5 179.8)">8</text>
<text x="387.1" y="179.8" transform="rotate(-90 387.1 179.8)">10</text>
<text x="389.6" y="179.8" transform="rotate(-90 389.6 179.8)">12</text>
<text x="392.1" y="179.8" transform="rotate(-90 392.1 179.8)">14</text>
<text x="394.7" y="179.8" transform="rotate(-90 394.7 179.8)">16</text>
<text x="397.2" y="179.8" transform="rotate(-90 397.2 179.8)">18</text>
<text x="399.8" y="179.8" transform="rotate(-90 399.8 179.8)">20</text>
<text x="402.3" y="179.8" transform="rotate(-90 402.3 179.8)">22</text>
<text x="404.8" y="179.8" transform="rotate(-90 404.8 179.8)">24</text>
<text x="407.4" y="179.8" transform="rotate(-90 407.4 179.8)">26</text>
</g>
<g font-size="1.3">
<text x="86.4" y="44.3">RAW</text>
<text x="147.3" y="44.3">+5V</text>
<text x="147.3" y="67.2">+3.3V</text>
<text x="64.8" y="95.1">+5V_ALTAIR</text>
<text x="66" y="92.6">RAW_ALTAIR</text>
<text x="64.8" y="97.7">+3.3V_ALTAIR</text>
<text x="101.6" y="103.5">WAIT</text>
<text x="101.6" y="108.6">INP</text>
<text x="101.6" y="113.7">OUT</text>
<text x="101.6" y="118.7">D7</text>
<text x="101.6" y="123.8">D6</text>
<text x="101.6" y="128.9">D5</text>
<text x="101.6" y="134">D4</text>
<text x="101.6" y="139.1">D3</text>
<text x="101.6" y="144.1">D2</text>
<text x="101.6" y="149.2">D1</text>
<text x="101.6" y="154.3">D0</text>
<text x="101.6" y="193.7">A0</text>
<text x="101.6" y="196.2">A1</text>
<text x="101.6" y="201.3">A3</text>
<text x="101.6" y="203.8">A4</text>
<text x="101.6" y="198.7">A2</text>
<text x="101.6" y="208.9">A6</text>
<text x="101.6" y="206.4">A5</text>
<text x="101.6" y="211.4">A7</text>
<text x="101.6" y="214">!RESET</text>
<text x="101.6" y="216.5">!CLR</text>
<text x="101.6" y="219.1">GND</text>
<text x="215.9" y="224.1">N/C</text>
</g>
</svg>
